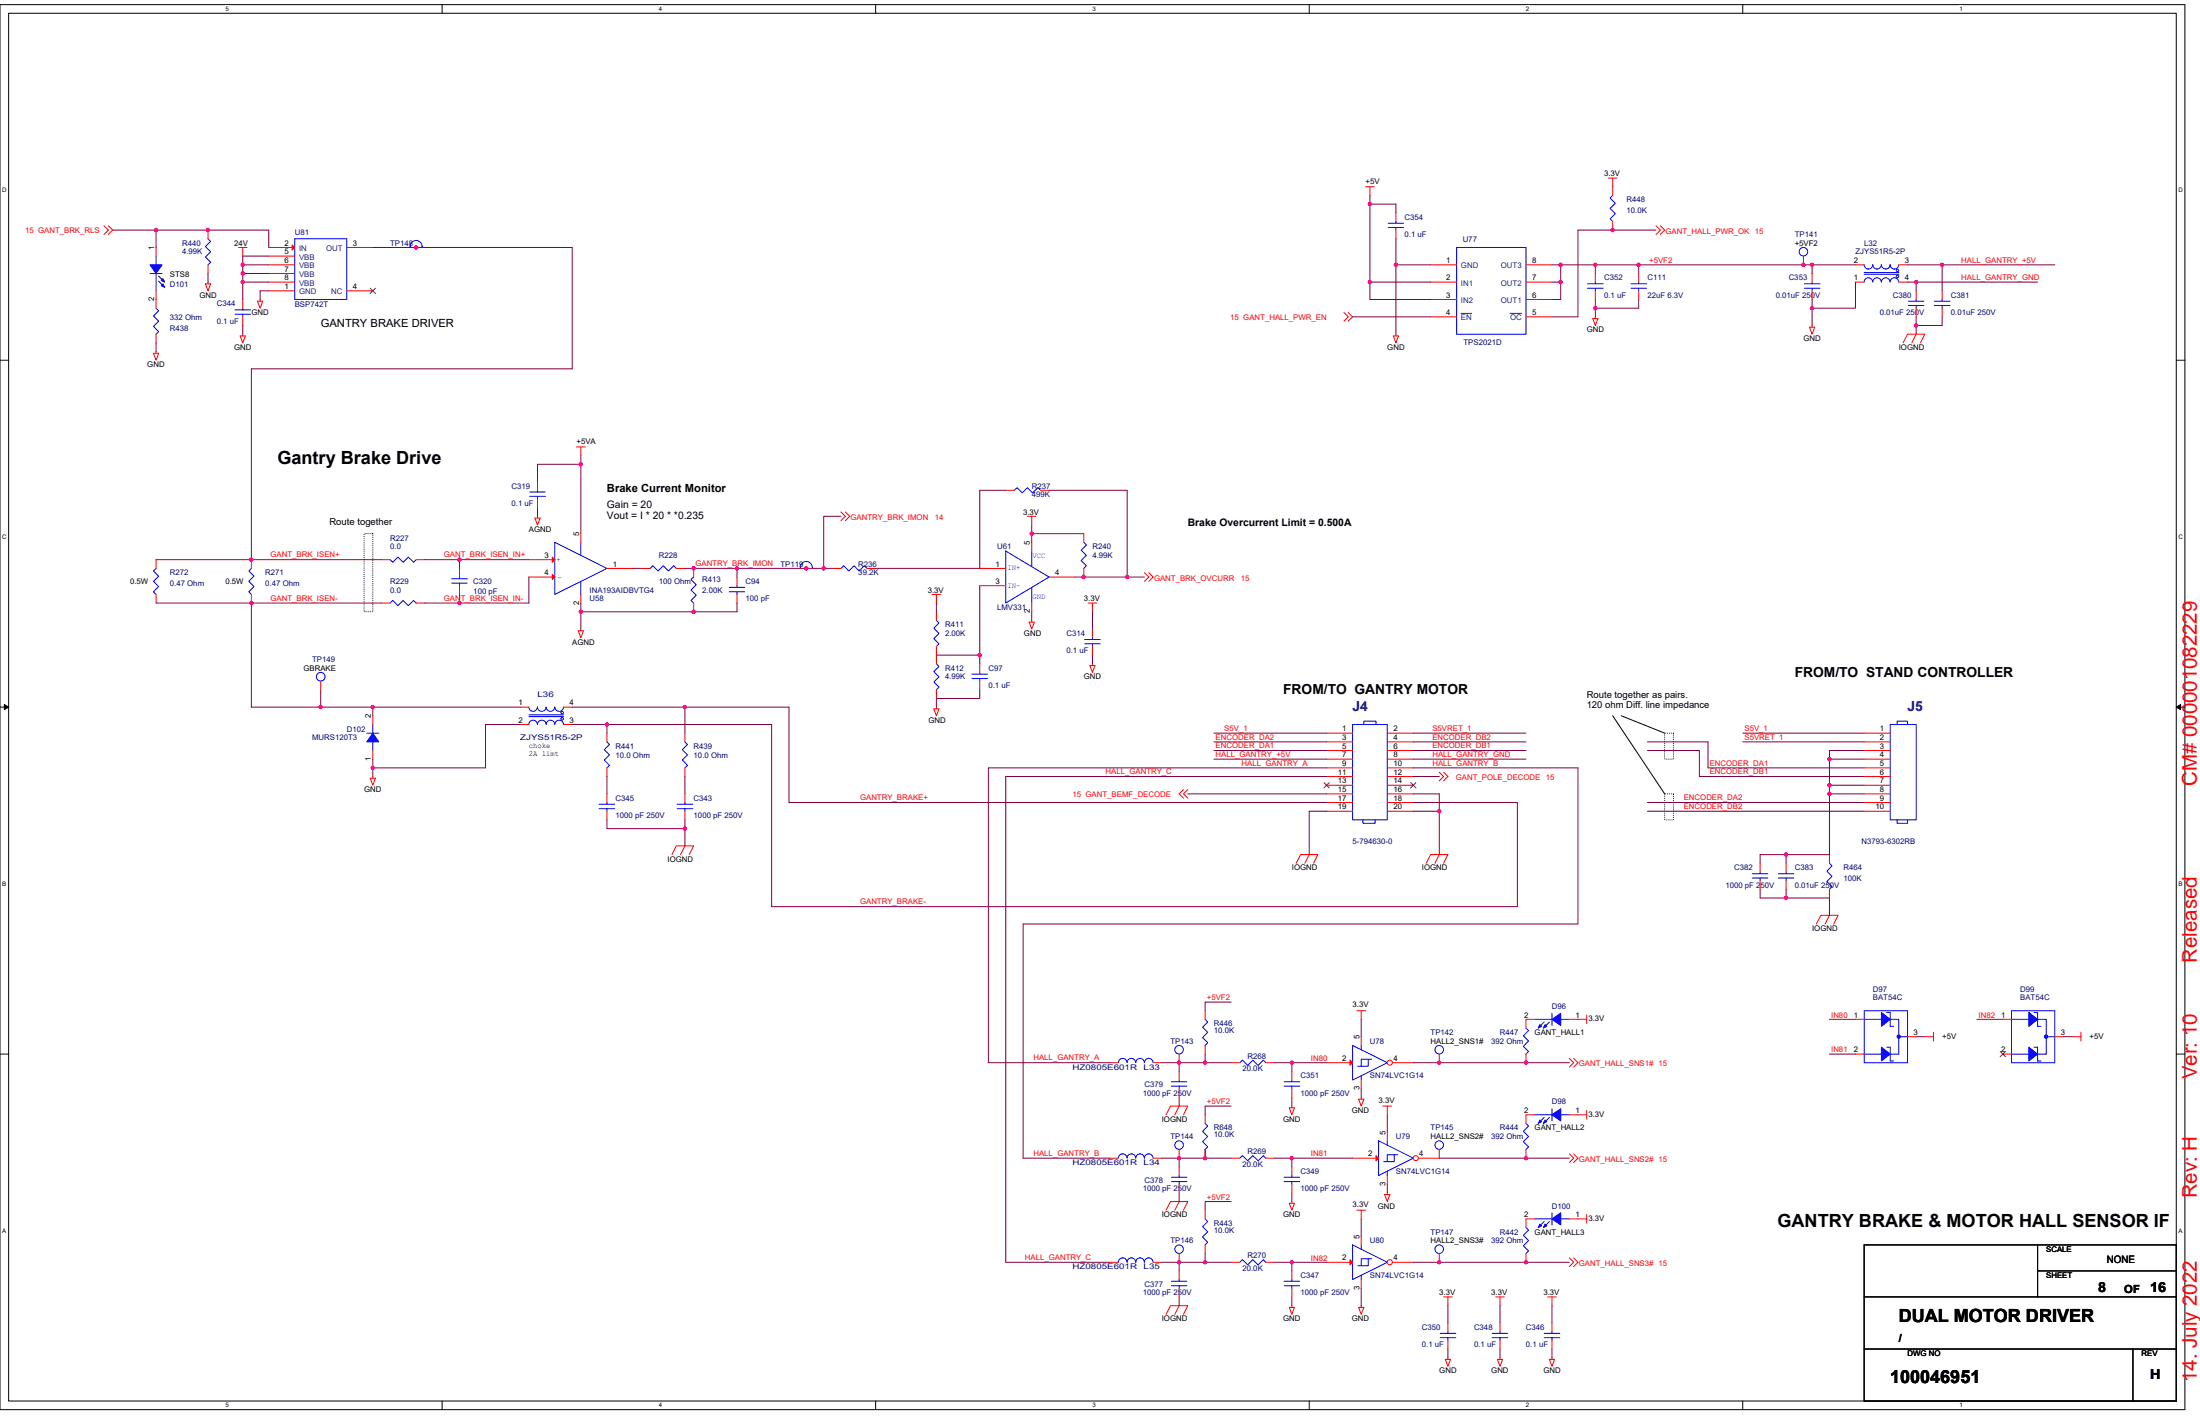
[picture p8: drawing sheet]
<svg xmlns="http://www.w3.org/2000/svg" width="432mm" height="279mm" viewBox="0 0 432 279" stroke-linecap="round" stroke-linejoin="round" font-family="sans-serif">
<path d="M0 .9h428.8v275.7h-428.8zM1.7 2.6h425.4v272.3h-425.4z" fill="none" stroke="#000" stroke-width=".2"/>
<g fill="#fff">
<path d="M44.2 1.1h.7v1.3h-.7z"/>
<path d="M44.2 275.1h.7v1.3h-.7z"/>
</g>
<path d="M86.8 .9v1.7M86.8 274.9v1.7" fill="none" stroke="#000" stroke-width=".2"/>
<g fill="#fff">
<path d="M129.3 1.1h.7v1.3h-.7z"/>
<path d="M129.3 275.1h.7v1.3h-.7z"/>
</g>
<path d="M171.9 .9v1.7M171.9 274.9v1.7" fill="none" stroke="#000" stroke-width=".2"/>
<g fill="#fff">
<path d="M214.4 1.1h.7v1.3h-.7z"/>
<path d="M214.4 275.1h.7v1.3h-.7z"/>
</g>
<path d="M257 .9v1.7M257 274.9v1.7" fill="none" stroke="#000" stroke-width=".2"/>
<g fill="#fff">
<path d="M299.5 1.1h.7v1.3h-.7z"/>
<path d="M299.5 275.1h.7v1.3h-.7z"/>
</g>
<path d="M342.1 .9v1.7M342.1 274.9v1.7" fill="none" stroke="#000" stroke-width=".2"/>
<g fill="#fff">
<path d="M384.6 1.1h.7v1.3h-.7z"/>
<path d="M384.6 275.1h.7v1.3h-.7z"/>
<path d="M.4 36.6h.9v1.4h-.9z"/>
<path d="M427.6 36.6h.8v1.4h-.8z"/>
<path d="M.4 104.7h.9v1.3h-.9z"/>
<path d="M427.6 104.7h.8v1.3h-.8z"/>
</g>
<path d="M0 70.7h1.7M427.1 70.7h1.7" fill="none" stroke="#000" stroke-width=".2"/>
<g fill="#fff">
<path d="M.4 172.8h.8v1.3h-.8z"/>
<path d="M427.6 172.8h.7v1.3h-.7z"/>
</g>
<path d="M0 138.7h1.7M427.1 138.7h1.7" fill="none" stroke="#000" stroke-width=".2"/>
<path d="M.8 138.2l.9 .5-.9 .5zM427.1 138.7l.9-.5v1z" fill="#000" stroke="#000" stroke-width=".2"/>
<g fill="#fff">
<path d="M.4 240.9h.8v1.3h-.8z"/>
<path d="M427.6 240.9h.7v1.3h-.7z"/>
</g>
<path d="M316.5 140.4l10.2 15.4M318.2 140.4l8.5 3.4M0 206.8h1.7M427.1 206.8h1.7M365.9 254.5h61.2M365.9 244.3h61.2v30.6h-61.2zM399.9 244.3v10.2M399.9 249.4h27.2M365.9 264.7h61.2M418.6 264.7v10.2" fill="none" stroke="#000" stroke-width=".2"/>
<path d="M71.5 104.7h1.7v15.3h-1.7zM326.7 143.8h1.7v5.1h-1.7zM326.7 155.8h1.7v5.1h-1.7z" fill="none" stroke="#000" stroke-width=".2" stroke-dasharray="0 .3"/>
<g fill="none" stroke="#f00" stroke-width=".2">
<path d="M268 36.6h1.7M268.9 36.6v1.7M315.7 34.9h1.7M316.5 34.9v3.4M20.4 44.3l.9 .8-.9 .9M21.3 44.3l.8 .8-.8 .9M30.6 57.1v3.4M30.6 48.6v1.6M40.3 55.7h1l-.5 1.4zM40.8 55.4v.3M40.8 52v1.7M40.8 45.1v1.7"/>
<path d="M46.8 48.6h1.7M47.6 48.6v1.6M47.6 58.8v1.7M50.5 59.1h1.1l-.5 1.4zM51.1 58.8v.3M274 41.7v1.8M274 45.1v1.7M280.8 52h5.1M280.8 55.4h5.1M280.8 58.8h5.1M299.5 58.8h5.1M299.5 55.4h5.1"/>
<path d="M299.5 52h5.1M316.5 43.5v1.6M321.6 53.7v1.7M321.6 57.1v1.7M325 44.3l.9 .8-.9 .9M325.9 44.3l.8 .8-.8 .9M364.2 55.4h1.7M364.2 52h1.7M372.7 55.4h1.7M372.7 52h1.7M381.2 57.1v1.7M30.1 69.3h1l-.5 1.4z"/>
<path d="M30.6 69v.3M30.6 65.6v1.7M47.1 65.9h1.1l-.6 1.4zM47.6 65.6v.3M47.6 62.2v1.7M263.8 61.3l.8 .9-.8 .8M264.6 61.3l.9 .9-.9 .8M273.5 65.9h1l-.5 1.4zM274 65.6v.3M280.8 62.2h5.1M299.5 62.2h5.1M312.6 62.5h1l-.5 1.4z"/>
<path d="M313.1 62.2v.3M355.2 64.2h1l-.5 1.4zM355.7 63.9v.3M373.5 67.3l.9-1.7h3.4l-.9 1.7M376.1 65.6l-.9 1.7M381.2 60.5v1.7M113.2 87.7h1.7M114 87.7v1.7M197.4 96.2h1.7M204.2 96.2h1.7M49.3 109.8v1.7M49.3 116.6v1.7"/>
<path d="M74.9 118.3h1.7M81.7 118.3h1.7M90.2 111.5v1.7M90.2 114.9v1.7M105 101.6h1l-.5 1.4zM105.5 101.3v.3M136.1 118.3v1.7M136.1 111.5v1.7M158.3 111.5h.1M163.4 111.5h1.7M165.1 100.5l.8 .8-.8 .9M165.9 100.5l.9 .8-.9 .9"/>
<path d="M170.2 111.5h1.7M182.9 116.6h1.7M183.8 116.6v1.7M192.3 111.5h5.1M192.3 114.9h5.1M201.7 101.3h1.6M202.5 101.3v1.7M202.5 118.3v1.7M202.5 106.4v1.7M205.9 113.2h5.1M213.6 118.3h1.7M214.4 118.3v1.7"/>
<path d="M224.6 112.4l.9 .8-.9 .9M225.5 112.4l.8 .8-.8 .9M62.9 133.6v1.7M113.5 123.8h1l-.5 1.3zM114 123.4v.4M183.3 139.1h1l-.5 1.3zM183.8 138.7v.4M202 122.1h1l-.5 1.3zM202.5 121.7v.4M213.9 130.6h1l-.5 1.3zM214.4 130.2v.4M214.4 123.4v1.7"/>
<path d="M214.4 126.8v1.7M72.7 152.7h1l-.5 1.4zM73.2 152.4v.3M73.2 147.3v1.6M73.2 140.4v1.8M119.1 155.8v1.7M119.1 159.2v1.7M119.1 143.8v1.8M119.1 150.7v1.7M134.4 143.8v1.8M134.4 150.7v1.7M232.3 154.9l-.9 .9 .9 .8"/>
<path d="M233.1 154.9l-.8 .9 .8 .8M282.5 151.5l.8 .9-.8 .8M283.3 151.5l.9 .9-.9 .8M365.9 143.8h5.1M365.9 145.6h5.1M365.9 147.3h5.1M365.9 148.9h5.1M365.9 150.7h5.1M365.9 152.4h5.1M365.9 154.1h5.1M365.9 155.8h5.1M365.9 157.5h5.1"/>
<path d="M365.9 159.2h5.1M131.9 167.7l.8-1.7h3.4l-.8 1.7M134.4 166l-.8 1.7M254.4 169.4l.9-1.7h3.4l-.9 1.7M257 167.7l-.9 1.7M279.9 169.4l.9-1.7h3.4l-.9 1.7M282.5 167.7l-.9 1.7M345.5 169.4v1.7M345.5 172.8v1.7M359.1 179.6l-.9 1.7M359.1 167.7v1.7M359.1 174.5v1.7"/>
<path d="M266.3 198.3h1.7M267.2 198.3v1.7M311.4 199.2v1.7M356.5 181.3l.9-1.7h3.4l-.9 1.7M228.9 218.7l.8-1.7h3.4l-.8 1.7M231.4 206.8v1.7M231.4 217l-.8 1.7M236.5 218.7v1.7M241.6 208.5h1.8M248.5 208.5h1.6M253 217.4h1.1l-.5 1.3zM253.6 217v.4"/>
<path d="M253.6 210.2v1.7M253.6 213.6v1.7M266.7 215.7h1l-.5 1.3zM267.2 215.3v.4M271.4 217h1.7M272.3 217v1.7M282.5 206.8v1.7M299.5 218.7h1.7M299.5 206.8v1.7M301.2 200h-1.7v1.7M308 200h3.4M308 218.7h3.4"/>
<path d="M308 207.7l.9 .8-.9 .9M308.9 207.7l.8 .8-.8 .9M311.4 217.9v1.7M364.2 200h1.7M364.2 206.8h1.7M374.4 203.4h1.7M377.8 203.4h1.7M379.5 202.6v1.7M393.1 200h1.7M393.1 206.8h1.7M403.3 203.4h1.7M406.7 203.4h1.7"/>
<path d="M408.4 202.6v1.7M217.8 227.2h1.7M226.3 227.2h1.7M228.9 237.4l.8-1.6h3.4l-.8 1.6M231.4 228.9v1.8M231.4 232.3v1.7M231.4 235.8l-.8 1.6M236.5 237.4v1.8M236.5 225.5v1.7M241.6 227.2h1.8M248.5 227.2h1.6M253 236.1h1.1l-.5 1.3z"/>
<path d="M253.6 235.8v.3M265.5 227.2h5.1M266.3 237.4h1.7M267.2 237.4v1.8M271.8 234.4h1l-.5 1.4zM272.3 234v.4M282.5 225.5v1.7M299.5 239.2v1.7M308 226.4l.9 .8-.9 .9M308.9 226.4l.8 .8-.8 .9M309.7 239.2h1.7M311.4 238.3v1.7"/>
<path d="M217.8 247.7h1.7M226.3 247.7h1.7M228.9 257.9l.8-1.7h3.4l-.8 1.7M231.4 246v1.7M231.4 249.4v1.7M231.4 252.8v1.7M231.4 256.2l-.8 1.7M236.5 244.3v1.7M241.6 247.7h1.8M248.5 247.7h1.6M253 256.5h1.1l-.5 1.4zM253.6 256.2v.3"/>
<path d="M266.7 256.5h1l-.5 1.4zM267.2 256.2v.3M282.5 246v1.7M283.3 254.5h1.8M284.2 254.5v1.7M284.2 259.6v1.7M293.6 254.5h1.7M294.4 254.5v1.7M294.4 259.6v1.7M299.5 246v1.7M303.8 254.5h1.7M304.6 254.5v1.7"/>
<path d="M308 246.8l.9 .9-.9 .8M308.9 246.8l.8 .9-.8 .8M283.7 266.7h1l-.5 1.4zM284.2 266.4v.3M284.2 263v1.7M293.9 266.7h1l-.5 1.4zM294.4 266.4v.3M294.4 263v1.7M304.1 266.7h1l-.5 1.4zM304.6 266.4v.3"/>
</g>
<g fill="none" stroke="#00f" stroke-width=".2">
<path d="M316.5 38.3l-.5 .6 1 1-1 1 1 1-1 1 .5 .6M29.4 53.7h2.4M30.6 50.2v1.8M30.6 53.7v3.4M31.1 54.2l1.1 1M31.1 55.2l1.1 1M40.8 46.8l.5 .6-1 1 1 1-1 1 1 1-.5 .6M272.5 44.6h3M272.5 43.8h3M274 43.5v.3M274 44.6v.5M285.9 48.6h13.6v17h-13.6z"/>
<path d="M320.1 56.6h3.1M320.1 55.7h3.1M321.6 55.4v.3M321.6 56.6v.5M365.9 53.8h6.8M365.9 53.5h6.8M369.3 55.3a.85 .85 0 0 0-.9-.8 .85 .85 0 0 0-.8 .8 .84 .84 0 0 0-.9-.8 .84 .84 0 0 0-.8 .8M369.3 51.9a.85 .85 0 0 1-.9 .9 .85 .85 0 0 1-.8-.9 .84 .84 0 0 1-.9 .9 .84 .84 0 0 1-.8-.9M371 51.9a.85 .85 0 0 1-.9 .9 .85 .85 0 0 1-.8-.9M371 55.3a.85 .85 0 0 0-.9-.8 .85 .85 0 0 0-.8 .8M372.7 51.9a.84 .84 0 0 1-.9 .9 .84 .84 0 0 1-.8-.9M372.7 55.3a.84 .84 0 0 0-.9-.8 .84 .84 0 0 0-.8 .8"/>
<path d="M379.7 59.9h3M379.7 59.1h3M381.2 58.8v.3M381.2 59.9v.6M30.6 60.5l.5 .5-1 1 1 1-1 1 1 1.1-.5 .5M46.1 61.7h3.1M46.1 60.8h3.1M47.6 60.5v.3M47.6 61.7v.5M199.1 96.2l.5-.5 1 1 1.1-1 1 1 1-1 .5 .5M49.3 111.5l-.5 .5 1 1.1-1 1 1 1-1 1 .5 .5M76.6 118.3l.5-.5 1 1 1-1 1 1 1.1-1 .5 .5"/>
<path d="M88.6 114.4h3.1M88.6 113.6h3.1M90.2 113.2v.4M90.2 114.4v.5M136.1 113.2l-.5 .5 1.1 1-1.1 1.1 1.1 1-1.1 1 .5 .5M157.1 111.3a1.17 1.17 0 0 1 1.2-1.1 1.17 1.17 0 0 1 1.1 1.1M165.1 111.5l.5-.5 1 1 1-1 1 1 1.1-1 .5 .5M197.4 108.1l8.5 5.1-8.5 5.1zM202.5 115.3v3M202.5 108.1v2.9M212.9 126.3h3M212.9 125.5h3"/>
<path d="M214.4 125.1v.4M214.4 126.3v.5M72 143.8h2.4M73.2 145.6v1.7M73.2 142.2v1.6M117.6 158.7h3M117.6 157.8h3M119.1 157.5v.3M119.1 158.7v.5M119.1 145.6l.5 .5-1 1 1 1-1 1 1 1.1-.5 .5M134.4 145.6l.5 .5-1 1 1 1-1 1 1 1.1-.5 .5M371 142.2h5.1v18.7h-5.1z"/>
<path d="M372.3 142.2v-.7h2.1v.7M343.9 172.3h3.1M343.9 171.4h3.1M345.5 171.1v.3M345.5 172.3v.5M359.1 169.4l.5 .5-1 1 1 1-1 1.1 1 1-.5 .5M372.3 160.9v.6h2.1v-.6M304.6 198.8v2.4M365.9 198.3h8.5v10.2h-8.5zM370.3 198.6h.7v2.8h.7M394.8 198.3h8.5v10.2h-8.5zM399.2 198.6h.7v2.8h.7"/>
<path d="M243.4 208.5l.5-.5 1 1 1-1 1 1 1-1 .6 .5M252 213.1h3.1M252 212.3h3.1M253.6 211.9v.4M253.6 213.1v.5M299.5 201.7l.5 .5-1 1 1 1.1-1 1 1 1-.5 .5M301.2 200h3.4M301.2 218.7h3.4M303.1 200.5l-1 1M303.1 219.2l-1 1.1M304.1 200.5l-1 1M304.1 219.2l-1 1.1"/>
<path d="M304.6 217.6v2.3M306.3 200h1.7M306.3 218.7h1.7M365.9 206.8h3.4M365.9 200h3.4M370.3 205.5h.7v2.7h.7M371 200h1.7v6.8h-1.7M372.7 203.4h1.7M394.8 206.8h3.4M394.8 200h3.4M399.2 205.5h.7v2.7h.7M399.9 200h1.7v6.8h-1.7"/>
<path d="M401.6 203.4h1.7M221.2 227.2a.85 .85 0 0 0-.8-.8 .85 .85 0 0 0-.9 .8M224.6 227.2a.85 .85 0 0 0-.8-.8 .85 .85 0 0 0-.9 .8 .84 .84 0 0 0-.8-.8 .84 .84 0 0 0-.9 .8M226.3 227.2a.85 .85 0 0 0-.8-.8 .85 .85 0 0 0-.9 .8M229.9 231.8h3.1M229.9 231h3.1M231.4 230.7v.3M231.4 231.8v.5M236.5 239.2l.5 .5-1 1 1 1-1 1 1 1.1-.5 .5M236.5 220.4l.5 .5-1 1.1 1 1-1 1 1 1-.5 .5M243.4 227.2l.5-.5 1 1.1 1-1.1 1 1.1 1-1.1 .6 .5M270.6 223.8l6.8 3.4-6.8 3.5z"/>
<path d="M272.3 223.8v.9M272.3 229.8v.9M273.6 226.6v1.3h-2M274.3 226.6h-2v1.3M219.5 247.6a.85 .85 0 0 1 .9-.8 .85 .85 0 0 1 .8 .8M221.2 247.6a.84 .84 0 0 1 .9-.8 .84 .84 0 0 1 .8 .8 .85 .85 0 0 1 .9-.8 .85 .85 0 0 1 .8 .8M224.6 247.6a.85 .85 0 0 1 .9-.8 .85 .85 0 0 1 .8 .8M229.9 252.3h3.1M229.9 251.4h3.1M231.4 251.1v.3M231.4 252.3v.5M243.4 247.7l.5-.6 1 1.1 1-1.1 1 1.1 1-1.1 .6 .6"/>
<path d="M299.5 240.9l.5 .5-1 1 1 1-1 1 1 1-.5 .6M282.7 262.5h3M282.7 261.6h3M284.2 261.3v.3M284.2 262.5v.5M292.9 262.5h3M292.9 261.6h3M294.4 261.3v.3M294.4 262.5v.5"/>
<circle cx="372.4" cy="53.1" r=".24"/>
<circle cx="372.4" cy="54.2" r=".24"/>
<circle cx="62.9" cy="132.8" r=".85"/>
<circle cx="231.4" cy="206" r=".84"/>
<circle cx="282.5" cy="206" r=".84"/>
<circle cx="282.5" cy="224.7" r=".84"/>
<circle cx="231.4" cy="245.1" r=".84"/>
<circle cx="282.5" cy="245.1" r=".84"/>
</g>
<g fill="#00f" stroke="#00f" stroke-width=".2">
<path d="M398.2 198.6l1.7 1.4-1.7 1.4z"/>
<path d="M398.2 205.5l1.7 1.3-1.7 1.4z"/>
<path d="M73.2 143.8l1.2 1.8h-2.4z"/>
<path d="M304.6 200l1.7-1.2v2.4z"/>
<path d="M302.2 201l.4 .4-.7 .3z"/>
<path d="M303.3 201l.3 .4-.7 .3z"/>
<path d="M304.6 218.7l1.7-1.1v2.3z"/>
<path d="M302.2 219.8l.4 .3-.7 .3z"/>
<path d="M303.3 219.8l.3 .3-.7 .3z"/>
<path d="M369.3 198.6l1.7 1.4-1.7 1.4z"/>
<path d="M369.3 205.5l1.7 1.3-1.7 1.4z"/>
<path d="M29.4 52h2.4l-1.2 1.7z"/>
<path d="M32 55.7l.3 .7-.7-.4z"/>
<path d="M32 54.7l.3 .7-.7-.4z"/>
<circle cx="401.6" cy="203.4" r=".33"/>
<circle cx="372.7" cy="203.4" r=".33"/>
</g>
<path d="M392.6 206.3l1 1M393.6 206.3l-1 1" fill="none" stroke="#804000" stroke-width=".2"/>
<path d="M286.7 61.5h2.2M296.4 61.5h2.3" fill="none" stroke="#004080" stroke-width=".2"/>
<path d="M270.1 226.7l.5 .5-.5 .6z" fill="#f00" stroke="#f00" stroke-width=".2"/>
<circle cx="277.9" cy="227.2" r=".5" fill="#fff" stroke="#f00" stroke-width=".2"/>
<path d="M354 50.2v1.8M376.1 57.1v1.7M376.1 60.5v1.7M236.5 198.3v1.7M236.5 205.1v1.7M272.3 230.7v1.6M272.3 222.1v1.7M278.4 227.2h4.1M260.4 247.7h5.1M304.6 259.6v1.7M304.6 263v1.7" fill="none" stroke="#f00" stroke-width=".2"/>
<g fill="none" stroke="#00f" stroke-width=".2">
<path d="M374.6 59.9h3M374.6 59.1h3M376.1 58.8v.3M376.1 59.9v.6M236.5 200l.5 .5-1 1 1 1.1-1 1 1 1-.5 .5M265.5 244.3l6.8 3.4-6.8 3.4zM267.2 244.3v.8M267.2 250.2v.9M268.5 247v1.3h-2M269.2 247h-2v1.3M303.1 262.5h3.1M303.1 261.6h3.1"/>
<path d="M304.6 261.3v.3M304.6 262.5v.5"/>
<circle cx="354" cy="49.4" r=".84"/>
</g>
<path d="M265 247.2l.5 .5-.5 .5z" fill="#f00" stroke="#f00" stroke-width=".2"/>
<circle cx="272.8" cy="247.7" r=".5" fill="#fff" stroke="#f00" stroke-width=".2"/>
<path d="M192.3 130.2v1.7M192.3 133.6v1.7M260.4 208.5h5.1M267.2 251.1v1.7M267.2 242.5v1.8M273.3 247.7h4.1" fill="none" stroke="#f00" stroke-width=".2"/>
<path d="M190.8 133.1h3M190.8 132.3h3M192.3 131.9v.4M192.3 133.1v.5M265.5 205.1l6.8 3.4-6.8 3.4zM267.2 205.1v.9M267.2 211.1v.8M268.5 207.8v1.4h-2M269.2 207.8h-2v1.4" fill="none" stroke="#00f" stroke-width=".2"/>
<path d="M265 208l.5 .5-.5 .5z" fill="#f00" stroke="#f00" stroke-width=".2"/>
<circle cx="272.8" cy="208.5" r=".5" fill="#fff" stroke="#f00" stroke-width=".2"/>
<g fill="none" stroke="#f00" stroke-width=".2">
<path d="M52.7 57.1h5.1M52.7 48.6h5.1M52.7 50.2h5.1M52.7 52h5.1M52.7 53.7h5.1M52.7 55.4h5.1M68.1 48.6h5.1M68.1 57.1h5.1M81.7 48.6h.1M313.1 53.7v1.7M313.1 57.1v1.7M355.7 53.7v1.7"/>
<path d="M355.7 57.1v1.7M105.5 94.5v1.7M105.5 97.9v1.7M30.6 109.8v1.7M30.6 116.6v1.7M74.9 109.8h1.7M81.7 109.8h1.7M103.8 109.8h5.1M103.8 113.2h5.1M114 116.6v1.7M114 104.7v1.7M119.1 111.5h5.1"/>
<path d="M125.9 111.5h1.7M132.7 111.5h1.7M144.7 113.2v1.7M144.7 116.6v1.7M212.7 104.7v1.7M212.7 111.5v1.7M102.1 138.7h1.7M110.6 138.7h1.7M183.8 126.8v3.4M183.8 135.3v1.8M183.8 120v1.7M102.1 142.2h1.7"/>
<path d="M110.6 142.2h1.7M134.4 155.8v1.7M134.4 159.2v1.7M260.4 143.8h5.1M260.4 145.6h5.1M260.4 147.3h5.1M260.4 148.9h5.1M260.4 150.7h5.1M260.4 152.4h5.1M260.4 154.1h5.1M260.4 155.8h5.1M260.4 157.5h5.1"/>
<path d="M260.4 159.2h5.1M272.3 143.8h5.1M272.3 145.6h5.1M272.3 147.3h5.1M272.3 148.9h5.1M272.3 150.7h5.1M272.3 152.4h5.1M272.3 154.1h5.1M272.3 155.8h5.1M272.3 157.5h5.1M272.3 159.2h5.1M350.6 169.4v1.7"/>
<path d="M350.6 172.8v1.7M217.8 208.5h1.7M226.3 208.5h1.7M231.4 210.2v1.7M231.4 213.6v1.7M267.2 211.9v1.7M267.2 203.4v1.7M273.3 208.5h4.1M299.5 218.7v1.7M231.4 225.5v1.7M253.6 228.9v1.8M253.6 232.3v1.7"/>
<path d="M299.5 239.2h1.7M299.5 225.5v1.7M308 239.2h1.7M253.6 249.4v1.7M253.6 252.8v1.7"/>
</g>
<g fill="none" stroke="#00f" stroke-width=".2">
<path d="M57.8 46.8h10.3v12h-10.3zM80.5 48.4a1.17 1.17 0 0 1 1.2-1.2 1.17 1.17 0 0 1 1.1 1.2M311.6 56.6h3.1M311.6 55.7h3.1M313.1 55.4v.3M313.1 56.6v.5M354.1 56.6h3.1M354.1 55.7h3.1M355.7 55.4v.3M355.7 56.6v.5M104 97.4h3M104 96.5h3"/>
<path d="M105.5 96.2v.3M105.5 97.4v.5M30.6 111.5l-.5 .5 1 1.1-1 1 1 1-1 1 .5 .5M76.6 109.8l.5 .5 1-1 1 1 1-1 1.1 1 .5-.5M108.9 106.4l10.2 5.1-10.2 5.1zM114 106.4v2.6M114 114.1v2.5M127.6 111.5l.5-.5 1.1 1 1-1 1 1 1-1 .5 .5M143.1 116.1h3.1M143.1 115.3h3.1M144.7 114.9v.4M144.7 116.1v.5"/>
<path d="M212.7 106.4l.5 .5-1 1 1 1.1-1 1 1 1-.5 .5M103.8 138.7a.84 .84 0 0 0 .8 .9 .84 .84 0 0 0 .9-.9 .86 .86 0 0 0 .8 .9 .86 .86 0 0 0 .9-.9M107.2 138.7a.84 .84 0 0 0 .8 .9 .84 .84 0 0 0 .9-.9 .86 .86 0 0 0 .8 .9 .86 .86 0 0 0 .9-.9M110.2 139.7h.3v.3h-.3zM183.8 130.2l.5 .5-1 1.1 1 1-1 1 1 1-.5 .5M183.8 121.7l.5 .5-1 1.1 1 1-1 1 1 1-.5 .5M103.8 140.3h6.8M103.8 140.6h6.8M107.2 142.1a.86 .86 0 0 0-.9-.8 .86 .86 0 0 0-.8 .8 .84 .84 0 0 0-.9-.8 .84 .84 0 0 0-.8 .8M107.2 142.1a.85 .85 0 0 1 .9-.8 .85 .85 0 0 1 .8 .8 .85 .85 0 0 1 .8-.8 .85 .85 0 0 1 .9 .8M132.9 158.7h3.1M132.9 157.8h3.1"/>
<path d="M134.4 157.5v.3M134.4 158.7v.5M265.5 142.2h6.8v18.7h-6.8zM267.7 142.2v-.7h2.4v.7M267.5 160.9v.6h2.4v-.6M349 172.3h3.1M349 171.4h3.1M350.6 171.1v.3M350.6 172.3v.5M219.5 208.5a.85 .85 0 0 1 .9-.8 .85 .85 0 0 1 .8 .8M221.2 208.5a.84 .84 0 0 1 .9-.8 .84 .84 0 0 1 .8 .8 .85 .85 0 0 1 .9-.8 .85 .85 0 0 1 .8 .8M224.6 208.5a.85 .85 0 0 1 .9-.8 .85 .85 0 0 1 .8 .8"/>
<path d="M229.9 213.1h3.1M229.9 212.3h3.1M231.4 211.9v.4M231.4 213.1v.5M252 231.8h3.1M252 231h3.1M253.6 230.7v.3M253.6 231.8v.5M299.5 220.4l.5 .5-1 1.1 1 1-1 1 1 1-.5 .5M301.2 239.2h3.4M303.1 239.7l-1 1M304.1 239.7l-1 1"/>
<path d="M304.6 238v2.3M306.3 239.2h1.7M252 252.3h3.1M252 251.4h3.1M253.6 251.1v.3M253.6 252.3v.5"/>
<circle cx="110.3" cy="141" r=".25"/>
<circle cx="231.4" cy="224.7" r=".84"/>
</g>
<g fill="#00f" stroke="#00f" stroke-width=".2">
<path d="M304.6 239.2l1.7-1.2v2.3z"/>
<path d="M302.2 240.2l.4 .3-.7 .4z"/>
<path d="M303.3 240.2l.3 .3-.7 .4z"/>
</g>
<path d="M72.7 56.6l1 1M73.7 56.6l-1.1 1M259.9 153.6l1 1M260.9 153.6l-1.1 1M276.9 153.6l1 1M277.9 153.6l-1 1" fill="none" stroke="#804000" stroke-width=".2"/>
<g fill="#f00" stroke="#f00" stroke-width=".2">
<path d="M108.4 109.3l.5 .5-.5 .5z"/>
<path d="M108.4 112.7l.5 .5-.5 .5z"/>
<path d="M57.3 48l.5 .6-.5 .5z"/>
</g>
<g fill="none" stroke="#800040" stroke-width=".2">
<path d="M268.9 38.3v1.7M22.1 45.1h8.5v3.5M30.6 45.1h22.1v3.5M40.8 53.7v1.7M47.6 53.7v1.7M47.6 52v1.7M47.6 55.4v3.4M47.6 53.7h5.1M47.6 55.4h5.1M47.6 52h5.1M52.7 50.2h-5.1v1.8M52.7 57.1h-1.6v1.7"/>
<path d="M73.2 48.6h39.1v23.8h-63v37.4M268.9 55.4v3.4h11.9M268.9 40v15.4M268.9 40h5.1v1.7M268.9 55.4h11.9M274 46.8v5.2M274 52v13.6M274 52h6.8M304.6 52h1.7M304.6 55.4h1.7M306.3 55.4v3.4h-1.7M306.3 52v3.4"/>
<path d="M306.3 52h6.8M313.1 52h8.5v1.7M313.1 52v1.7M313.1 58.8v1.7M321.6 52h34.1M321.6 58.8v1.7h-8.5M325 45.1h-15.3v17.1h-5.1M355.7 52v1.7M355.7 52h8.5M364.2 55.4v5.1h-8.5v-1.7M374.4 55.4h1.7M374.4 52h6.8"/>
<path d="M376.1 55.4v1.7M376.1 55.4h23.8M381.2 52h22.1M381.2 52v5.1M30.6 67.3v1.7M47.6 63.9v1.7M265.5 62.2h15.3M313.1 60.5v1.7M355.7 60.5v3.4M376.1 62.2v3.4M381.2 62.2v1.7h-5.1M105.5 99.6v1.7"/>
<path d="M114 91.1v13.6M114 89.4v1.7M114 91.1h-8.5v3.4M197.4 96.2h-5.1v15.3h-20.4M205.9 96.2h15.3v17M30.6 109.8h18.7M30.6 118.3h18.7M49.3 109.8h25.6M49.3 118.3h25.6M49.3 118.3v20.4h13.6M83.4 118.3h6.8M83.4 109.8h6.8"/>
<path d="M90.2 109.8h13.6M90.2 109.8v1.7M90.2 116.6v1.7M103.8 113.2v5.1h-13.6M114 118.3v1.7M124.2 111.5h1.7M134.4 111.5h10.3M144.7 111.5h17M144.7 118.3v1.7h-30.7M144.7 111.5v1.7M161.7 111.5h1.7M165.1 101.3h-3.4v10.2"/>
<path d="M183.8 118.3v1.7M192.3 114.9v13.6M202.5 103v1.7h10.2M202.5 104.7v1.7M211 113.2h10.2M221.2 113.2h3.4M62.9 138.7h10.3M62.9 135.3v3.4M73.2 138.7v1.7M73.2 138.7h28.9M112.3 138.7h22.1M114 120v3.4"/>
<path d="M134.4 138.7h20.5v18.8h105.5M134.4 138.7v5.1M183.8 128.5h8.5M192.3 135.3v1.8h-8.5v1.6M192.3 128.5v1.7M202.5 120v1.7M214.4 128.5v1.7M214.4 120v3.4M73.2 150.7v1.7M73.2 148.9v1.8M102.1 142.2h-6.8v8.5h-22.1M112.3 142.2h6.8v1.6"/>
<path d="M119.1 142.2h32.3v35.7h146.4v-20.4h-20.4M119.1 152.4v3.4M134.4 152.4v3.4M233.1 155.8h27.3M238.3 143.8h22.1M238.3 145.6h22.1M238.3 147.3h22.1M238.3 148.9h22.1M260.4 150.7h-66.4v57.8h23.8M260.4 152.4h-63v95.3h20.4M260.4 159.2h-3.4v8.5M277.4 150.7h32.3v30.6h-108.9v45.9h17"/>
<path d="M277.4 152.4h5.1M277.4 148.9h22.1M277.4 143.8h22.1M277.4 145.6h22.1M277.4 147.3h22.1M277.4 155.8h5.1v3.4M277.4 159.2h5.1M282.5 159.2v8.5M323.3 147.3h10.2v5.1h32.4M323.3 159.2h42.6M323.3 157.5h42.6M323.3 145.6h11.9v5.1h30.7"/>
<path d="M342.1 143.8h23.8M342.1 145.6h23.8M359.1 155.8v11.9h-8.5M359.1 154.1h6.8M359.1 148.9v5.2M359.1 154.1v1.7h6.8M365.9 147.3h-6.8v1.6h6.8M119.1 160.9v1.7h15.3v3.4M134.4 160.9v1.7M345.5 174.5v1.7h5.1M350.6 174.5v1.7M350.6 167.7v1.7"/>
<path d="M350.6 167.7h-5.1v1.7M350.6 176.2h8.5v3.4M241.6 196.6h-5.1v1.7M228 208.5h3.4M231.4 208.5v1.7M231.4 215.3v1.7M236.5 206.8v1.7h-5.1M236.5 208.5h5.1M241.6 217h-5.1v1.7M250.1 208.5h3.5M253.6 208.5v1.7M253.6 215.3v1.7"/>
<path d="M253.6 208.5h6.8M267.2 200v3.4M267.2 213.6v1.7M272.3 218.7v3.4M277.4 208.5h30.6M359.1 200h5.1M359.1 206.8h5.1M376.1 203.4h1.7M388 200h5.1M405 203.4h1.7M228 227.2h3.4M231.4 227.2v1.7"/>
<path d="M231.4 234v1.8M231.4 227.2h5.1M236.5 225.5v1.7M236.5 227.2h5.1M241.6 235.8h-5.1v1.6M250.1 227.2h3.5M253.6 227.2v1.7M253.6 234v1.8M253.6 227.2h11.9M267.2 239.2v3.3M272.3 232.3v1.7M282.5 227.2h25.5"/>
<path d="M228 247.7h3.4M231.4 247.7v1.7M231.4 254.5v1.7M231.4 247.7h5.1M236.5 246v1.7M236.5 247.7h5.1M250.1 247.7h3.5M253.6 247.7v1.7M253.6 254.5v1.7M253.6 247.7h6.8M267.2 252.8v3.4M277.4 247.7h30.6"/>
<path d="M284.2 256.2v3.4M294.4 256.2v3.4M304.6 256.2v3.4M284.2 264.7v1.7M294.4 264.7v1.7M304.6 264.7v1.7"/>
</g>
<g fill="#f0f" stroke="#f0f" stroke-width=".2">
<circle cx="49.3" cy="109.8" r=".33"/>
<circle cx="49.3" cy="118.3" r=".33"/>
<circle cx="90.2" cy="109.8" r=".33"/>
<circle cx="73.2" cy="138.7" r=".33"/>
<circle cx="90.2" cy="118.3" r=".33"/>
<circle cx="136.1" cy="120" r=".33"/>
<circle cx="114" cy="120" r=".33"/>
<circle cx="144.6" cy="111.5" r=".33"/>
<circle cx="136.1" cy="111.5" r=".33"/>
<circle cx="119.1" cy="142.1" r=".33"/>
<circle cx="62.9" cy="138.7" r=".33"/>
<circle cx="73.2" cy="150.7" r=".33"/>
<circle cx="376.1" cy="55.3" r=".33"/>
<circle cx="376.1" cy="63.8" r=".33"/>
<circle cx="381.2" cy="52" r=".33"/>
<circle cx="268.9" cy="55.3" r=".33"/>
<circle cx="306.3" cy="55.3" r=".33"/>
<circle cx="306.3" cy="52" r=".33"/>
<circle cx="282.5" cy="159.2" r=".33"/>
<circle cx="313.1" cy="52" r=".33"/>
<circle cx="268.9" cy="40" r=".33"/>
<circle cx="274" cy="52" r=".33"/>
<circle cx="355.6" cy="52" r=".33"/>
<circle cx="350.5" cy="176.2" r=".33"/>
<circle cx="350.5" cy="167.7" r=".33"/>
<circle cx="354" cy="52" r=".33"/>
<circle cx="321.6" cy="52" r=".33"/>
<circle cx="202.5" cy="104.7" r=".33"/>
<circle cx="221.2" cy="113.2" r=".33"/>
<circle cx="212.7" cy="113.2" r=".33"/>
<circle cx="161.7" cy="111.5" r=".33"/>
<circle cx="192.3" cy="128.5" r=".33"/>
<circle cx="355.6" cy="60.5" r=".33"/>
<circle cx="313.1" cy="60.5" r=".33"/>
<circle cx="316.5" cy="45.1" r=".33"/>
<circle cx="47.6" cy="55.3" r=".33"/>
<circle cx="47.6" cy="53.6" r=".33"/>
<circle cx="47.6" cy="52" r=".33"/>
<circle cx="40.8" cy="45.1" r=".33"/>
<circle cx="81.7" cy="48.5" r=".33"/>
<circle cx="158.2" cy="111.5" r=".33"/>
<circle cx="253.5" cy="208.5" r=".33"/>
<circle cx="231.4" cy="208.5" r=".33"/>
<circle cx="231.4" cy="227.2" r=".33"/>
<circle cx="253.5" cy="227.2" r=".33"/>
<circle cx="253.5" cy="247.7" r=".33"/>
<circle cx="231.4" cy="247.7" r=".33"/>
<circle cx="299.5" cy="208.5" r=".33"/>
<circle cx="282.5" cy="208.5" r=".33"/>
<circle cx="299.5" cy="227.2" r=".33"/>
<circle cx="282.5" cy="247.7" r=".33"/>
<circle cx="299.5" cy="247.7" r=".33"/>
<circle cx="134.4" cy="162.6" r=".33"/>
<circle cx="30.6" cy="45.1" r=".33"/>
<circle cx="114" cy="91.1" r=".33"/>
<circle cx="134.4" cy="138.7" r=".33"/>
<circle cx="359.1" cy="154.1" r=".33"/>
<circle cx="359.1" cy="148.9" r=".33"/>
<circle cx="359.1" cy="155.8" r=".33"/>
<circle cx="236.5" cy="208.5" r=".33"/>
<circle cx="236.5" cy="227.2" r=".33"/>
<circle cx="236.5" cy="247.7" r=".33"/>
</g>
<g font-size="4" fill="#f00">
<text x="431.2" y="154.2" transform="rotate(-90 431.2 154.2)">CM# 000001082229</text>
<text x="431.2" y="188.9" transform="rotate(-90 431.2 188.9)">Released</text>
<text x="431.2" y="211.8" transform="rotate(-90 431.2 211.8)">Ver: 10</text>
<text x="431.2" y="235.1" transform="rotate(-90 431.2 235.1)">Rev: H</text>
<text x="431.2" y="271.2" transform="rotate(-90 431.2 271.2)">14. July 2022</text>
</g>
<g font-size="3.6">
<text x="54.4" y="91">Gantry Brake Drive</text>
<text x="348.9" y="240.7">GANTRY BRAKE &amp; MOTOR HALL SENSOR IF</text>
<text x="372.7" y="259.5">DUAL MOTOR DRIVER</text>
<text x="371" y="271.4">100046951</text>
</g>
<g font-size="2.7">
<text x="251.9" y="136.2">FROM/TO GANTRY MOTOR</text>
<text x="352.3" y="132.8">FROM/TO STAND CONTROLLER</text>
<text x="411.8" y="253.6">8</text>
<text x="422" y="253.6">16</text>
<text x="422" y="270.6">H</text>
</g>
<g font-size="2.7" fill="#000080">
<text x="265.5" y="139.6">J4</text>
<text x="374.4" y="139.6">J5</text>
</g>
<g font-size="2.2">
<text x="62.9" y="64.1">GANTRY BRAKE DRIVER</text>
<text x="119.1" y="96.5">Brake Current Monitor</text>
<text x="416.9" y="253.8">OF</text>
<text x="372.7" y="263.3">/</text>
</g>
<g font-size="2">
<text x="119.1" y="99.7">Gain = 20</text>
<text x="119.1" y="101.8">Vout = I * 20 * *0.235</text>
<text x="233.1" y="103.2">Brake Overcurrent Limit = 0.500A</text>
<text x="413.5" y="247.8">NONE</text>
</g>
<g font-size="1.9">
<text x="64.7" y="103">Route together</text>
<text x="311.4" y="137">Route together as pairs.</text>
<text x="311.4" y="138.9">120 ohm Diff. line impedance</text>
</g>
<g font-size="1.5">
<text x="314.8" y="34.6">3.3V</text>
<text x="268" y="36.2">+5V</text>
<text x="30.3" y="49.1" transform="rotate(-90 30.3 49.1)">1</text>
<text x="45.9" y="48.2">24V</text>
<text x="55.8" y="48.2">2</text>
<text x="55.8" y="49.9">5</text>
<text x="55.8" y="51.6">6</text>
<text x="55.8" y="53.3">7</text>
<text x="69.3" y="48.2">3</text>
<text x="283.9" y="51.6">1</text>
<text x="300.7" y="51.6">8</text>
<text x="352.3" y="48.2">+5VF2</text>
<text x="363.9" y="51.6">2</text>
<text x="373.9" y="51.6">3</text>
<text x="30.3" y="59.1" transform="rotate(-90 30.3 59.1)">2</text>
<text x="33.3" y="54.4">STS8</text>
<text x="39.1" y="58.4">GND</text>
<text x="55.8" y="56.7">1</text>
<text x="55.8" y="55">8</text>
<text x="69.3" y="56.7">4</text>
<text x="283.9" y="55">2</text>
<text x="283.9" y="58.4">3</text>
<text x="300.7" y="58.4">6</text>
<text x="300.7" y="55">7</text>
<text x="363.9" y="55">1</text>
<text x="373.9" y="55">4</text>
<text x="49.3" y="61.8">GND</text>
<text x="283.9" y="61.8">4</text>
<text x="300.7" y="61.8">5</text>
<text x="311.4" y="65.2">GND</text>
<text x="45.9" y="68.6">GND</text>
<text x="272.3" y="68.6">GND</text>
<text x="354" y="67">GND</text>
<text x="372.7" y="68.6">IOGND</text>
<text x="28.9" y="72.1">GND</text>
<text x="113.2" y="87.2">+5VA</text>
<text x="200.8" y="101">3.3V</text>
<text x="103.8" y="104.4">AGND</text>
<text x="113.6" y="105.2" transform="rotate(-90 113.6 105.2)">5</text>
<text x="202.1" y="106.9" transform="rotate(-90 202.1 106.9)">5</text>
<text x="106.9" y="109.5">3</text>
<text x="106.9" y="112.9">4</text>
<text x="120.3" y="111.2">1</text>
<text x="195.4" y="111.2">1</text>
<text x="207.1" y="112.9">4</text>
<text x="25.5" y="114.6">0.5W</text>
<text x="44.2" y="114.6">0.5W</text>
<text x="113.6" y="118.7" transform="rotate(-90 113.6 118.7)">2</text>
<text x="182.1" y="116.3">3.3V</text>
<text x="195.4" y="114.6">3</text>
<text x="212.7" y="118">3.3V</text>
<text x="201" y="124.8">GND</text>
<text x="202.1" y="120.4" transform="rotate(-90 202.1 120.4)">2</text>
<text x="59.6" y="131.6">GBRAKE</text>
<text x="112.3" y="126.5">AGND</text>
<text x="212.7" y="133.3">GND</text>
<text x="72.8" y="141" transform="rotate(-90 72.8 141)">2</text>
<text x="101.8" y="138.4">1</text>
<text x="101.8" y="141.8">2</text>
<text x="111.8" y="138.4">4</text>
<text x="111.8" y="141.8">3</text>
<text x="182.2" y="141.8">GND</text>
<text x="263.4" y="143.5">1</text>
<text x="273.5" y="143.5">2</text>
<text x="369" y="143.5">1</text>
<text x="72.8" y="149.3" transform="rotate(-90 72.8 149.3)">1</text>
<text x="103.8" y="146.8">choke</text>
<text x="103.8" y="148.3">2A limt</text>
<text x="263.4" y="145.2">3</text>
<text x="263.4" y="146.9">5</text>
<text x="263.4" y="148.6">7</text>
<text x="273.5" y="145.2">4</text>
<text x="273.5" y="146.9">6</text>
<text x="273.5" y="148.6">8</text>
<text x="369" y="145.2">2</text>
<text x="369" y="146.9">3</text>
<text x="369" y="148.6">4</text>
<text x="71.5" y="155.4">GND</text>
<text x="262.6" y="152">11</text>
<text x="262.6" y="153.7">13</text>
<text x="262.6" y="155.4">15</text>
<text x="263.4" y="150.3">9</text>
<text x="273.5" y="150.3">10</text>
<text x="273.5" y="152">12</text>
<text x="273.5" y="153.7">14</text>
<text x="273.5" y="155.4">16</text>
<text x="369" y="150.3">5</text>
<text x="369" y="152">6</text>
<text x="369" y="153.7">7</text>
<text x="369" y="155.4">8</text>
<text x="262.6" y="157.1">17</text>
<text x="262.6" y="158.8">19</text>
<text x="273.5" y="157.1">18</text>
<text x="273.5" y="158.8">20</text>
<text x="368.1" y="158.8">10</text>
<text x="369" y="157.1">9</text>
<text x="131" y="169.1">IOGND</text>
<text x="253.6" y="170.8">IOGND</text>
<text x="279.1" y="170.8">IOGND</text>
<text x="355.7" y="182.7">IOGND</text>
<text x="265.5" y="197.7">3.3V</text>
<text x="266.8" y="203.9" transform="rotate(-90 266.8 203.9)">5</text>
<text x="299.2" y="199.6">2</text>
<text x="301.2" y="203.1">GANT_HALL1</text>
<text x="309.2" y="199.6">1</text>
<text x="311.8" y="200.4">3.3V</text>
<text x="363.9" y="199.6">1</text>
<text x="375.6" y="203.1">3</text>
<text x="381.2" y="203.8">+5V</text>
<text x="392.8" y="199.6">1</text>
<text x="404.5" y="203.1">3</text>
<text x="410.1" y="203.8">+5V</text>
<text x="263.4" y="208.2">2</text>
<text x="273.5" y="208.2">4</text>
<text x="280.8" y="204.8">HALL2_SNS1#</text>
<text x="363.9" y="206.5">2</text>
<text x="392.8" y="206.5">2</text>
<text x="266.8" y="214" transform="rotate(-90 266.8 214)">3</text>
<text x="228" y="220.1">IOGND</text>
<text x="251.9" y="220.1">GND</text>
<text x="265.3" y="218.4">GND</text>
<text x="270.6" y="216.4">3.3V</text>
<text x="299.2" y="218.4">2</text>
<text x="301.2" y="221.8">GANT_HALL2</text>
<text x="309.2" y="218.4">1</text>
<text x="311.8" y="219.1">3.3V</text>
<text x="268.5" y="226.9">2</text>
<text x="271.9" y="222.7" transform="rotate(-90 271.9 222.7)">5</text>
<text x="278.6" y="226.9">4</text>
<text x="280.8" y="223.5">HALL2_SNS2#</text>
<text x="271.9" y="232.7" transform="rotate(-90 271.9 232.7)">3</text>
<text x="228" y="238.8">IOGND</text>
<text x="251.9" y="238.8">GND</text>
<text x="265.5" y="236.8">3.3V</text>
<text x="270.4" y="237.1">GND</text>
<text x="299.2" y="238.8">2</text>
<text x="309.2" y="238.8">1</text>
<text x="311.8" y="239.5">3.3V</text>
<text x="266.8" y="243.1" transform="rotate(-90 266.8 243.1)">5</text>
<text x="280.8" y="243.9">HALL2_SNS3#</text>
<text x="301.2" y="242.2">GANT_HALL3</text>
<text x="401.6" y="245.6">SCALE</text>
<text x="263.4" y="247.3">2</text>
<text x="273.5" y="247.3">4</text>
<text x="401.6" y="250.7">SHEET</text>
<text x="266.8" y="253.1" transform="rotate(-90 266.8 253.1)">3</text>
<text x="282.5" y="254.1">3.3V</text>
<text x="292.7" y="254.1">3.3V</text>
<text x="302.9" y="254.1">3.3V</text>
<text x="228" y="259.2">IOGND</text>
<text x="251.9" y="259.2">GND</text>
<text x="265.3" y="259.2">GND</text>
<text x="282.5" y="269.5">GND</text>
<text x="292.7" y="269.5">GND</text>
<text x="302.9" y="269.5">GND</text>
<text x="374.4" y="266.1">DWG NO</text>
<text x="420.3" y="266.1">REV</text>
</g>
<g font-size="1.5" fill="#000080">
<text x="319.3" y="39.7">R448</text>
<text x="319.3" y="41.8">10.0K</text>
<text x="57.8" y="46.2">U81</text>
<text x="275.7" y="43.1">C354</text>
<text x="275.7" y="46.5">0.1 uF</text>
<text x="287.1" y="47.5">U77</text>
<text x="352.3" y="46.5">TP141</text>
<text x="35.7" y="48.2">R440</text>
<text x="35.7" y="49.9">4.99K</text>
<text x="76.6" y="48.2">TP148</text>
<text x="364.2" y="49.9">ZJYS51R5-2P</text>
<text x="365.9" y="48.2">L32</text>
<text x="33.3" y="56.4">D101</text>
<text x="314.8" y="55">C352</text>
<text x="314.8" y="58.4">0.1 uF</text>
<text x="323.3" y="55">C111</text>
<text x="323.3" y="58.4">22uF 6.3V</text>
<text x="348.5" y="58.4">0.01uF 250V</text>
<text x="351.1" y="55">C353</text>
<text x="371.5" y="58.4">C380</text>
<text x="382.9" y="58.4">C381</text>
<text x="33.3" y="64.9">R438</text>
<text x="33.3" y="62.9">332 Ohm</text>
<text x="42.5" y="60.1">C344</text>
<text x="42.5" y="63.5">0.1 uF</text>
<text x="57.8" y="60.3">BSP742T</text>
<text x="368.9" y="61.8">0.01uF 250V</text>
<text x="382.9" y="61.8">0.01uF 250V</text>
<text x="287.3" y="67.6">TPS2021D</text>
<text x="100.4" y="95.9">C319</text>
<text x="202.5" y="95.9">R237</text>
<text x="100.4" y="99.3">0.1 uF</text>
<text x="202.5" y="97.6">499K</text>
<text x="76.6" y="106.1">R227</text>
<text x="76.6" y="107.8">0.0</text>
<text x="195.7" y="107.8">U61</text>
<text x="214.4" y="107.8">R240</text>
<text x="33.3" y="112.9">R272</text>
<text x="52.1" y="112.9">R271</text>
<text x="129.3" y="109.5">R228</text>
<text x="153.2" y="111.2">TP119</text>
<text x="168.5" y="111.2">R236</text>
<text x="168.5" y="112.9">39.2K</text>
<text x="214.4" y="109.5">4.99K</text>
<text x="33.3" y="114.9">0.47 Ohm</text>
<text x="52.1" y="114.9">0.47 Ohm</text>
<text x="76.6" y="114.6">R229</text>
<text x="76.6" y="116.3">0.0</text>
<text x="92.9" y="114.6">C320</text>
<text x="92.9" y="116.6">100 pF</text>
<text x="115.7" y="118">U58</text>
<text x="115.7" y="116.3">INA193AIDBVTG4</text>
<text x="129.3" y="114.6">100 Ohm</text>
<text x="137.8" y="114.3">R413</text>
<text x="137.8" y="116.3">2.00K</text>
<text x="146.3" y="114.6">C94</text>
<text x="146.3" y="118">100 pF</text>
<text x="195.7" y="119.7">LMV331</text>
<text x="185.5" y="123.1">R411</text>
<text x="185.5" y="124.8">2.00K</text>
<text x="209.3" y="124.8">C314</text>
<text x="61.3" y="129.9">TP149</text>
<text x="185.5" y="131.6">R412</text>
<text x="194" y="131.6">C97</text>
<text x="209.3" y="128.2">0.1 uF</text>
<text x="105.5" y="136.7">L36</text>
<text x="185.5" y="133.3">4.99K</text>
<text x="194" y="135">0.1 uF</text>
<text x="68.1" y="143.5">D102</text>
<text x="61.3" y="145.2">MURS120T3</text>
<text x="102.1" y="145.2">ZJYS51R5-2P</text>
<text x="120.8" y="146.9">R441</text>
<text x="120.8" y="148.6">10.0 Ohm</text>
<text x="136.1" y="146.9">R439</text>
<text x="136.1" y="148.6">10.0 Ohm</text>
<text x="120.8" y="157.1">C345</text>
<text x="120.8" y="160.5">1000 pF 250V</text>
<text x="136.1" y="157.1">C343</text>
<text x="136.1" y="160.5">1000 pF 250V</text>
<text x="265.5" y="165.7">5-794630-0</text>
<text x="365.4" y="165.7">N3793-6302RB</text>
<text x="340.4" y="170.8">C382</text>
<text x="352.3" y="170.8">C383</text>
<text x="361.8" y="170.8">R464</text>
<text x="361.8" y="172.8">100K</text>
<text x="338.6" y="174.2">1000 pF 250V</text>
<text x="352.3" y="174.2">0.01uF 250V</text>
<text x="304.6" y="198">D96</text>
<text x="367.6" y="194.6">D97</text>
<text x="367.6" y="196.3">BAT54C</text>
<text x="396.5" y="194.6">D99</text>
<text x="396.5" y="196.3">BAT54C</text>
<text x="238.3" y="201.4">R446</text>
<text x="238.3" y="202.8">10.0K</text>
<text x="280.8" y="203.1">TP142</text>
<text x="294.4" y="203.1">R447</text>
<text x="210.5" y="209.9">HZ0805E601R</text>
<text x="224.5" y="209.9">L33</text>
<text x="229.7" y="204.8">TP143</text>
<text x="244.9" y="207.7">R268</text>
<text x="268.9" y="204.8">U78</text>
<text x="292.7" y="204.8">392 Ohm</text>
<text x="224.3" y="215">1000 pF 250V</text>
<text x="224.6" y="213.3">C379</text>
<text x="243.9" y="210.2">20.0K</text>
<text x="255.3" y="211.6">C351</text>
<text x="255.3" y="215">1000 pF 250V</text>
<text x="268.9" y="211.6">SN74LVC1G14</text>
<text x="238.3" y="221.8">R648</text>
<text x="280.8" y="221.8">TP145</text>
<text x="294.4" y="221.8">R444</text>
<text x="304.6" y="216.7">D98</text>
<text x="229.7" y="223.5">TP144</text>
<text x="238.3" y="223.2">10.0K</text>
<text x="244.9" y="226.4">R269</text>
<text x="274" y="223.5">U79</text>
<text x="292.7" y="223.5">392 Ohm</text>
<text x="210.5" y="228.6">HZ0805E601R</text>
<text x="224.3" y="233.7">1000 pF 250V</text>
<text x="224.5" y="228.6">L34</text>
<text x="224.6" y="232">C378</text>
<text x="243.9" y="229">20.0K</text>
<text x="255.3" y="230.3">C349</text>
<text x="255.3" y="233.7">1000 pF 250V</text>
<text x="274" y="230.3">SN74LVC1G14</text>
<text x="304.6" y="237.1">D100</text>
<text x="229.7" y="243.9">TP146</text>
<text x="238.3" y="240.5">R443</text>
<text x="238.3" y="241.9">10.0K</text>
<text x="268.9" y="243.9">U80</text>
<text x="280.8" y="242.2">TP147</text>
<text x="292.7" y="243.9">392 Ohm</text>
<text x="294.4" y="242.2">R442</text>
<text x="210.5" y="249">HZ0805E601R</text>
<text x="224.5" y="249">L35</text>
<text x="243.9" y="249.4">20.0K</text>
<text x="244.9" y="246.8">R270</text>
<text x="255.3" y="250.7">C347</text>
<text x="268.9" y="250.7">SN74LVC1G14</text>
<text x="224.3" y="254.1">1000 pF 250V</text>
<text x="224.6" y="252.4">C377</text>
<text x="255.3" y="254.1">1000 pF 250V</text>
<text x="279.1" y="260.9">C350</text>
<text x="289.3" y="260.9">C348</text>
<text x="299.5" y="260.9">C346</text>
<text x="279.1" y="264.4">0.1 uF</text>
<text x="289.3" y="264.4">0.1 uF</text>
<text x="299.5" y="264.4">0.1 uF</text>
</g>
<g font-size="1.5" fill="#f00">
<text x="4.9" y="45.7">15 GANT_BRK_RLS</text>
<text x="326.9" y="45.8">GANT_HALL_PWR_OK</text>
<text x="344.4" y="45.8">15</text>
<text x="323.7" y="51.6">+5VF2</text>
<text x="384.9" y="51.5">HALL_GANTRY_+5V</text>
<text x="384.9" y="54.9">HALL_GANTRY_GND</text>
<text x="241.5" y="62.7">15 GANT_HALL_PWR_EN</text>
<text x="166.9" y="102">GANTRY_BRK_IMON</text>
<text x="183.5" y="102">14</text>
<text x="53.1" y="109.4">GANT_BRK_ISEN+</text>
<text x="87.1" y="109.4">GANT_BRK_ISEN_IN+</text>
<text x="136.5" y="111.1">GANTRY_BRK_IMON</text>
<text x="226.5" y="113.9">GANT_BRK_OVCURR</text>
<text x="243.5" y="113.9">15</text>
<text x="53.1" y="117.9">GANT_BRK_ISEN-</text>
<text x="87.1" y="117.9">GANT_BRK_ISEN_IN-</text>
<text x="240.3" y="143.4">S5V_1</text>
<text x="281.1" y="143.4">S5VRET_1</text>
<text x="342.4" y="143.4">S5V_1</text>
<text x="238.6" y="145.1">ENCODER_DA2</text>
<text x="238.6" y="146.8">ENCODER_DA1</text>
<text x="238.6" y="148.5">HALL_GANTRY_+5V</text>
<text x="281.1" y="148.5">HALL_GANTRY_GND</text>
<text x="281.1" y="145.1">ENCODER_DB2</text>
<text x="281.1" y="146.8">ENCODER_DB1</text>
<text x="342.4" y="145.1">S5VRET_1</text>
<text x="217" y="151.9">HALL_GANTRY_C</text>
<text x="243.7" y="150.2">HALL_GANTRY_A</text>
<text x="281.1" y="150.2">HALL_GANTRY_B</text>
<text x="285.7" y="153.1">GANT_POLE_DECODE</text>
<text x="303.4" y="153.1">15</text>
<text x="335.6" y="151.9">ENCODER_DB1</text>
<text x="335.6" y="150.2">ENCODER_DA1</text>
<text x="168.8" y="157">GANTRY_BRAKE+</text>
<text x="210.5" y="156.5">15 GANT_BEMF_DECODE</text>
<text x="330.5" y="158.7">ENCODER_DB2</text>
<text x="330.5" y="157">ENCODER_DA2</text>
<text x="168.8" y="177.4">GANTRY_BRAKE-</text>
<text x="236.9" y="196.3">+5VF2</text>
<text x="359.4" y="199.7">IN80</text>
<text x="388.3" y="199.7">IN82</text>
<text x="202.8" y="208.1">HALL_GANTRY_A</text>
<text x="257.3" y="208.2">IN80</text>
<text x="309.9" y="209.2">GANT_HALL_SNS1# 15</text>
<text x="359.4" y="206.5">IN81</text>
<text x="236.9" y="216.7">+5VF2</text>
<text x="202.8" y="226.8">HALL_GANTRY_B</text>
<text x="257.3" y="226.9">IN81</text>
<text x="309.9" y="227.9">GANT_HALL_SNS2# 15</text>
<text x="236.9" y="235.4">+5VF2</text>
<text x="201.1" y="247.2">HALL_GANTRY_C</text>
<text x="257.3" y="247.3">IN82</text>
<text x="309.9" y="248.3">GANT_HALL_SNS3# 15</text>
</g>
<g font-size="1.5" fill="#004080">
<text x="58.7" y="49.3">IN</text>
<text x="58.7" y="50.9">VBB</text>
<text x="58.7" y="52.7">VBB</text>
<text x="64" y="49.3">OUT</text>
<text x="286.7" y="52.7">GND</text>
<text x="294.6" y="52.7">OUT3</text>
<text x="58.7" y="57.8">GND</text>
<text x="58.7" y="54.4">VBB</text>
<text x="58.7" y="56">VBB</text>
<text x="65" y="57.8">NC</text>
<text x="286.7" y="56">IN1</text>
<text x="286.7" y="59.5">IN2</text>
<text x="294.6" y="59.5">OUT1</text>
<text x="294.6" y="56">OUT2</text>
<text x="286.7" y="62.9">EN</text>
<text x="296.4" y="62.9">OC</text>
</g>
<g font-size="1.5" fill="#00f">
<text x="109.2" y="110.2">+</text>
<text x="109.4" y="113.7">-</text>
<text x="197.7" y="111.9">IN+</text>
<text x="202.7" y="109.5">VCC</text>
<text x="197.7" y="115.3">IN-</text>
<text x="202.7" y="117.5">GND</text>
</g>
<g font-size="1.2">
<text x="44.2" y="2.2">5</text>
<text x="129.3" y="2.2">4</text>
<text x="214.4" y="2.2">3</text>
<text x="299.5" y="2.2">2</text>
<text x="384.6" y="2.2">1</text>
<text x=".4" y="37.7">D</text>
<text x="427.6" y="37.7">D</text>
<text x=".4" y="105.8">C</text>
<text x="427.6" y="105.8">C</text>
<text x=".4" y="173.9">B</text>
<text x="427.6" y="173.9">B</text>
<text x=".4" y="241.9">A</text>
<text x="427.6" y="241.9">A</text>
<text x="44.2" y="276.1">5</text>
<text x="129.3" y="276.1">4</text>
<text x="214.4" y="276.1">3</text>
<text x="299.5" y="276.1">2</text>
<text x="384.6" y="276.1">1</text>
</g>
</svg>
